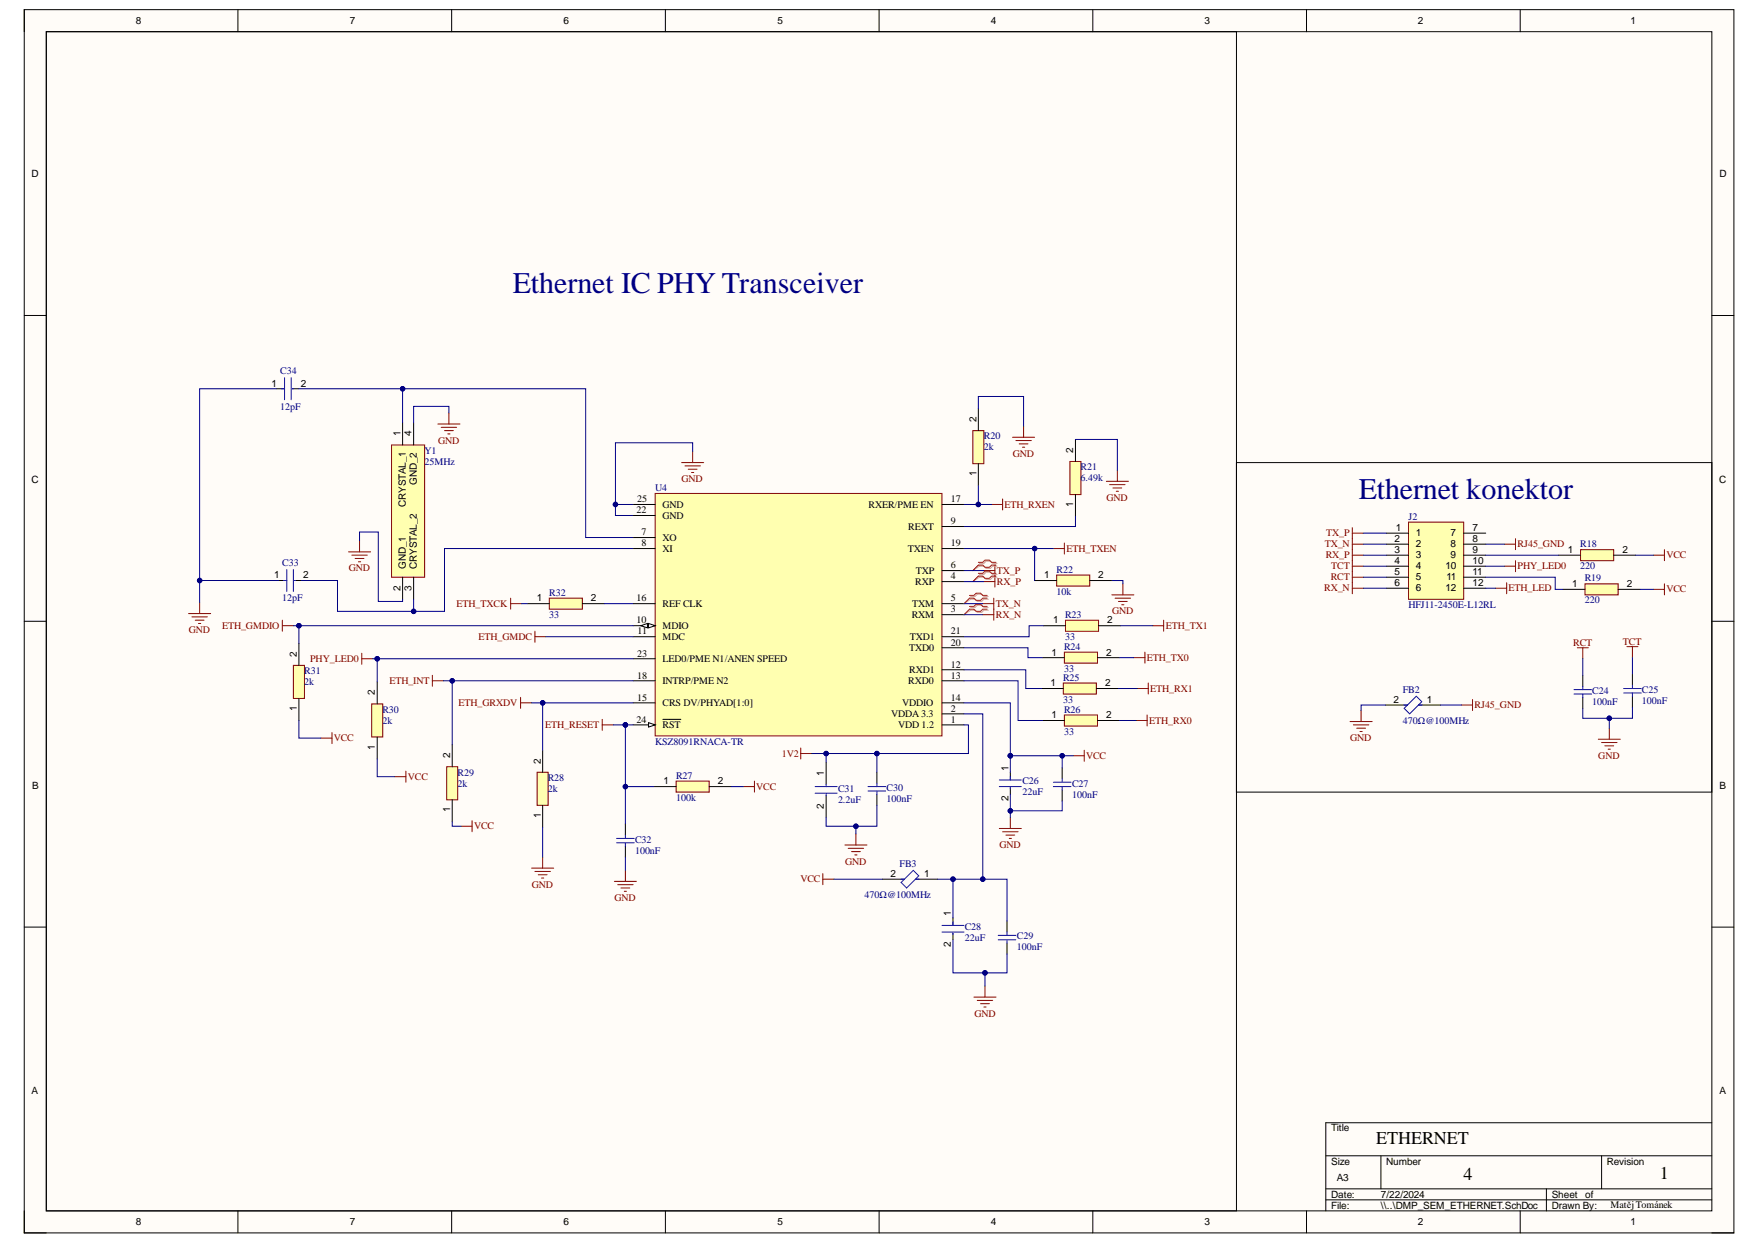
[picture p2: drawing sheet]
<svg xmlns="http://www.w3.org/2000/svg" width="297mm" height="210mm" viewBox="0 0 297 210" stroke-linecap="round" stroke-linejoin="round" font-family="sans-serif">
<path d="M4.1 1.6h288.5v206.4h-288.5z" fill-rule="evenodd" fill="#fffcf8"/>
<path d="M4.1 1.6h288.5v206.4h-288.5z" fill="none" stroke="#000" stroke-width=".17"/>
<path d="M7.8 5.3h281.1v199h-281.1z" fill-rule="evenodd" fill="#fffcf8"/>
<g fill="none" stroke="#000" stroke-width=".17">
<path d="M4.1 1.6v3.7M7.8 5.3h281.1v199h-281.1zM40.2 1.6v3.7M76.2 1.6v3.7M112.3 1.6v3.7M148.4 1.6v3.7M184.4 1.6v3.7M220.5 1.6v3.7M256.6 1.6v3.7M4.1 53.2h3.7M288.9 53.2h3.7M4.1 104.8h3.7"/>
<path d="M288.9 104.8h3.7M4.1 156.4h3.7M288.9 156.4h3.7M223.8 195h65.1M233.1 195v5.6M270.3 195v5.6M288.9 189.4h-65.1v14.9M4.1 204.3v3.7h3.7M40.2 204.3v3.7M76.2 204.3v3.7M112.3 204.3v3.7M148.4 204.3v3.7"/>
<path d="M184.4 204.3v3.7M220.5 204.3v3.7M223.8 200.6h65.1M223.8 202.5h65.1M256.6 204.3v3.7M261 200.6v3.7M288.9 208h3.7"/>
</g>
<path d="M237.7 88.1h9.3v13h-9.3z" fill-rule="evenodd" fill="#ffffb0"/>
<path d="M237.7 88.1h9.3v13h-9.3z" fill="none" stroke="#800000" stroke-width=".17"/>
<path d="M234 90h3.7M234 91.8h3.7M234 93.7h3.7M234 95.5h3.7M234 97.4h3.7M234 99.3h3.7M247 90h3.8M247 91.8h3.8M247 93.7h3.8M247 95.5h3.8M247 97.4h3.8M247 99.3h3.8" fill="none" stroke="#000" stroke-width=".17"/>
<path d="M110.6 83.3h48.4v40.9h-48.4z" fill-rule="evenodd" fill="#ffffb0"/>
<path d="M110.6 83.3h48.4v40.9h-48.4z" fill="none" stroke="#800000" stroke-width=".17"/>
<path d="M159 118.6h3.7M159 114.9h3.7M159 113h3.7M159 109.3h3.7M159 107.4h3.7M106.9 122.3h3.7M159 122.3h3.7M159 120.5h3.7" fill="none" stroke="#000" stroke-width=".17"/>
<path d="M109.5 121.9l1.1 .4-1.1 .4z" fill="#f8fcff"/>
<path d="M106.9 118.6h3.7M106.9 114.9h3.7M106.9 111.2h3.7M106.9 107.4h3.7M106.9 105.6h3.7M109.5 121.9l1.1 .4-1.1 .4zM111.9 121.4h3" fill="none" stroke="#000" stroke-width=".17"/>
<path d="M109.5 105.2l1.1 .4-1.1 .3z" fill="#f8fcff"/>
<path d="M109.5 105.2l1.1 .4-1.1 .3z" fill="none" stroke="#000" stroke-width=".17"/>
<path d="M108.2 105.6l1.1-.4v.7z" fill="#f8fcff"/>
<g fill="none" stroke="#000" stroke-width=".17">
<path d="M106.9 85.1h3.7M106.9 92.6h3.7M106.9 90.7h3.7M106.9 87h3.7M159 88.8h3.7M159 85.1h3.7M159 98.1h3.7M159 92.6h3.7M159 96.3h3.7M106.9 101.9h3.7M108.2 105.6l1.1-.4v.7zM159 101.9h3.7"/>
<path d="M159 103.7h3.7"/>
</g>
<path d="M228.2 89v11.2M228.2 90h1.9M228.2 91.8h1.9M228.2 93.7h1.9M228.2 95.5h1.9M228.2 97.4h1.9M228.2 99.3h1.9M253.9 91.8h1.9M253.9 95.5h1.9M255.8 90.9v1.8M255.8 94.6v1.9" fill="none" stroke="#800000" stroke-width=".17"/>
<path d="M266.8 92.7h5.5v1.9h-5.5z" fill-rule="evenodd" fill="#ffffb0"/>
<path d="M266.8 92.7h5.5v1.9h-5.5zM279 93.7h1.9M280.9 92.7v1.9" fill="none" stroke="#800000" stroke-width=".17"/>
<path d="M263 93.7h3.8M272.3 93.7h3.8" fill="none" stroke="#000" stroke-width=".17"/>
<path d="M267.5 98.5h5.6v1.9h-5.6z" fill-rule="evenodd" fill="#ffffb0"/>
<g fill="none" stroke="#800000" stroke-width=".17">
<path d="M166 96.3h1.9M166 98.1h1.9M167.4 85.1h1.8M167.9 95.3v3.8M169.2 84.2v1.9M252.4 99.3h1.9M254.3 98.3v1.9M267.5 98.5h5.6v1.9h-5.6zM279 99.4h1.9M280.9 98.5v1.9M165.9 101.9h1.8M165.9 103.7h1.8"/>
<path d="M167.7 100.9v3.7M266.2 109.3h1.9M267.1 109.3v1.9M274.6 109.1h1.8M275.5 109.1v1.9"/>
</g>
<path d="M263.8 99.4h3.7M273.1 99.4h3.7" fill="none" stroke="#000" stroke-width=".17"/>
<path d="M165.3 95.1h.7l.4-.4h.8l.3 .4h.8M165.3 96.9h.7l.4-.3h.8l.3 .3h.8M168.3 95.5h-.8l-.3 .4h-.8l-.4-.4h-.7l-1.1 .8M168.3 97.4h-.8l-.3 .4h-.8l-.4-.4h-.7l-1.1 .7M163.8 100.6h.8l.3-.3h.8l.3 .3h.8M163.8 102.5h.8l.3-.4h.8l.3 .4h.8M166.8 101.1h-.8l-.3 .4h-.8l-.3-.4h-.8l-1.1 .8M166.8 103h-.8l-.3 .3h-.8l-.3-.3h-.8l-1.1 .7" fill="none" stroke="#d0a19e" stroke-width=".17"/>
<path d="M165.1 94.9h.8l.3-.4h.8l.4 .4h.7M165.1 96.7h.8l.3-.3h.8l.4 .3h.7M168.1 95.3h-.7l-.4 .4h-.8l-.3-.4h-.8l-.9 1M168.1 97.2h-.7l-.4 .4h-.8l-.3-.4h-.8l-.9 .9M163.6 100.5h.8l.3-.4h.8l.4 .4h.7M163.6 102.3h.8l.3-.4h.8l.4 .4h.7M166.6 100.9h-.7l-.4 .4h-.8l-.3-.4h-.8l-.9 1M166.6 102.8h-.7l-.4 .4h-.8l-.3-.4h-.8l-.9 .9" fill="none" stroke="#f00" stroke-width=".17"/>
<path d="M164.2 72.7h1.8v5.5h-1.8z" fill-rule="evenodd" fill="#ffffb0"/>
<path d="M164.2 72.7h1.8v5.5h-1.8zM170.9 73.8h3.7M171.5 74.3h2.6M172 74.9h1.5M172.6 75.5h.3M172.8 71.9v1.9" fill="none" stroke="#800000" stroke-width=".17"/>
<path d="M165.1 68.9v3.8M165.1 78.2v3.8" fill="none" stroke="#000" stroke-width=".17"/>
<path d="M180.6 77.9h1.8v5.6h-1.8z" fill-rule="evenodd" fill="#ffffb0"/>
<path d="M180.6 77.9h1.8v5.6h-1.8zM188.6 79.4v1.8M177.8 92.6h1.8M179.6 91.6v1.9M186.7 81.2h3.7M187.3 81.8h2.6M187.8 82.3h1.5M188.4 82.9h.4" fill="none" stroke="#800000" stroke-width=".17"/>
<path d="M181.5 74.1v3.8M181.5 83.5v3.7" fill="none" stroke="#000" stroke-width=".17"/>
<path d="M178.3 97h5.6v1.9h-5.6z" fill-rule="evenodd" fill="#ffffb0"/>
<path d="M178.3 97h5.6v1.9h-5.6zM189.5 98.5v1.9M187.6 100.4h3.8M188.2 100.9h2.6M188.8 101.5h1.5M189.3 102h.4" fill="none" stroke="#800000" stroke-width=".17"/>
<path d="M174.6 98h3.7M183.9 98h3.7" fill="none" stroke="#000" stroke-width=".17"/>
<path d="M179.8 104.7h5.6v1.8h-5.6z" fill-rule="evenodd" fill="#ffffb0"/>
<path d="M179.8 104.7h5.6v1.8h-5.6z" fill="none" stroke="#800000" stroke-width=".17"/>
<path d="M176.1 105.6h3.7M185.4 105.6h3.7" fill="none" stroke="#000" stroke-width=".17"/>
<path d="M179.6 110h5.6v1.9h-5.6z" fill-rule="evenodd" fill="#ffffb0"/>
<path d="M179.6 110h5.6v1.9h-5.6z" fill="none" stroke="#800000" stroke-width=".17"/>
<path d="M175.9 111h3.7M185.2 111h3.8" fill="none" stroke="#000" stroke-width=".17"/>
<path d="M179.5 115.2h5.5v1.9h-5.5z" fill-rule="evenodd" fill="#ffffb0"/>
<path d="M179.5 115.2h5.5v1.9h-5.5z" fill="none" stroke="#800000" stroke-width=".17"/>
<path d="M175.7 116.2h3.8M185 116.2h3.8" fill="none" stroke="#000" stroke-width=".17"/>
<path d="M179.6 120.6h5.6v1.9h-5.6z" fill-rule="evenodd" fill="#ffffb0"/>
<g fill="none" stroke="#800000" stroke-width=".17">
<path d="M191.4 111h1.8M191.9 116.2h1.9M193.2 110v1.9M193.8 115.2v1.9M194.5 105.6h1.9M196.4 104.7v1.8M229.7 119.9v1.9M246.7 119h1.8M248.5 118v1.9M135.1 126.2v1.9M135.1 127.1h1.9M168.7 139.8h3.7"/>
<path d="M170.5 137.9v1.9M179.6 120.6h5.6v1.9h-5.6zM181.1 127.5h1.9M183 126.6v1.8M191.7 121.6h1.9M193.6 120.6v1.9M227.9 121.8h3.7M228.4 122.3h2.6M229 122.9h1.5M229.5 123.4h.4M269.7 124.7h3.8M270.3 125.3h2.6"/>
<path d="M270.9 125.8h1.4M271.4 126.4h.4M271.6 122.9v1.8M138.9 147.4v1.9M138.9 148.3h1.8M142.6 142.6h3.7M143.2 143.1h2.6M143.7 143.7h1.5M144.3 144.3h.3M144.5 140.7v1.9M169.2 140.3h2.6M169.8 140.9h1.5"/>
<path d="M170.3 141.5h.4M164.4 168.2h3.7M164.9 168.8h2.6M165.5 169.4h1.5M166 169.9h.4M166.2 166.4v1.8"/>
</g>
<g fill="none" stroke="#000" stroke-width=".17">
<path d="M233.8 119h3.7M239.4 119h3.7M267.1 113.9v1.9M267.1 117.7v1.8M275.5 113.8v1.8M275.5 117.5v1.8M139.4 128.6v3.8M139.4 134.2v3.7M148 130.3v1.9M148 134v1.9M175.9 121.6h3.7M179.3 129.6v1.8"/>
<path d="M179.3 133.3v1.8M185.2 121.6h3.8M148.9 148.3h3.7M154.5 148.3h3.7M170 155.4v1.9M170 159.1v1.9"/>
</g>
<g fill="none" stroke="#00f" stroke-width=".17">
<path d="M237 119.5l2-2 1 .9-2.1 2.1zM237 119h.5M239.4 119h.6M265.6 117.1h3M265.6 116.4h3M267.1 115.8v.6M267.1 117.1v.6M274 116.9h3M274 116.2h3M275.5 115.6v.6M275.5 116.9v.6M137.6 132.7h3.7"/>
<path d="M137.6 133.8h3.7M139.4 132.4v.3M139.4 133.8v.4M146.5 132.7h3M146.5 133.5h3M148 132.2v.5M148 133.5v.5M177.8 132h3M177.8 132.7h3M179.3 131.4v.6M179.3 132.7v.6M152.1 148.9l2-2 1 .9-2.1 2z"/>
<path d="M152.1 148.3h.5M154.5 148.3h.6M168.5 157.8h2.9M168.5 158.6h2.9M170 157.3v.5M170 158.6v.5"/>
</g>
<path d="M114.1 131.8h5.6v1.9h-5.6z" fill-rule="evenodd" fill="#ffffb0"/>
<path d="M101.6 121.4v1.8M101.6 122.3h1.9M114.1 131.8h5.6v1.9h-5.6zM125.5 132.7h1.8M127.3 131.8v1.9M103.7 148.7h3.7M104.2 149.3h2.7M104.8 149.8h1.5M105.4 150.4h.3M105.5 146.9v1.8" fill="none" stroke="#800000" stroke-width=".17"/>
<path d="M105.5 139v1.9M110.4 132.7h3.7M119.7 132.7h3.7M105.5 142.8v1.8" fill="none" stroke="#000" stroke-width=".17"/>
<path d="M104.1 142.2h2.9M104.1 141.5h2.9M105.5 140.9v.6M105.5 142.2v.6" fill="none" stroke="#00f" stroke-width=".17"/>
<path d="M90.7 130.3h1.8v5.6h-1.8z" fill-rule="evenodd" fill="#ffffb0"/>
<path d="M87.9 117.7v1.8M87.9 118.6h1.8M90.7 130.3h1.8v5.6h-1.8zM89.7 146.5h3.7M90.3 147h2.6M90.8 147.6h1.5M91.4 148.2h.4M91.6 144.6v1.9" fill="none" stroke="#800000" stroke-width=".17"/>
<path d="M91.6 126.6v3.7M91.6 135.9v3.7" fill="none" stroke="#000" stroke-width=".17"/>
<path d="M75.4 129.4h1.9v5.6h-1.9z" fill-rule="evenodd" fill="#ffffb0"/>
<path d="M73 113.9v1.9M73 114.9h1.8M75.4 129.4h1.9v5.6h-1.9zM77.8 139.4h1.9M79.7 138.5v1.8" fill="none" stroke="#800000" stroke-width=".17"/>
<path d="M76.3 125.7v3.7M76.3 135v3.7" fill="none" stroke="#000" stroke-width=".17"/>
<path d="M62.7 118.8h1.9v5.6h-1.9z" fill-rule="evenodd" fill="#ffffb0"/>
<path d="M47.6 104.6v1.9M47.6 105.6h1.9M61.1 110.2v1.9M61.1 111.2h1.8M62.7 118.8h1.9v5.6h-1.9zM90.3 106.5v1.9M90.3 107.4h1.8M66.6 131.1h1.9M68.5 130.1v1.9" fill="none" stroke="#800000" stroke-width=".17"/>
<path d="M63.7 115.1v3.7M63.7 124.4v3.7" fill="none" stroke="#000" stroke-width=".17"/>
<path d="M49.5 112.3h1.9v5.5h-1.9z" fill-rule="evenodd" fill="#ffffb0"/>
<path d="M49.5 112.3h1.9v5.5h-1.9zM54.2 124.5h1.8M56 123.6v1.9" fill="none" stroke="#800000" stroke-width=".17"/>
<path d="M50.4 108.5v3.8M50.4 117.8v3.8" fill="none" stroke="#000" stroke-width=".17"/>
<path d="M92.7 100.9h5.6v1.9h-5.6z" fill-rule="evenodd" fill="#ffffb0"/>
<path d="M86.2 100.9v1.9M86.2 101.9h1.8M92.7 100.9h5.6v1.9h-5.6z" fill="none" stroke="#800000" stroke-width=".17"/>
<path d="M89 101.9h3.7M98.3 101.9h3.7" fill="none" stroke="#000" stroke-width=".17"/>
<path d="M66.1 75.1h5.6v22.3h-5.6z" fill-rule="evenodd" fill="#ffffb0"/>
<g fill="none" stroke="#800000" stroke-width=".17">
<path d="M66.1 75.1h5.6v22.3h-5.6zM73.9 71.5h3.7M74.5 72.1h2.6M75 72.7h1.5M75.6 73.2h.4M75.8 69.7v1.8M115 78.1h3.8M115.6 78.6h2.6M116.2 79.2h1.4M116.7 79.7h.4M116.9 76.2v1.9M58.8 93.1h3.7"/>
<path d="M59.4 93.7h2.6M59.9 94.2h1.5M60.5 94.8h.4M60.7 91.3v1.8M31.8 103.5h3.8M32.4 104.1h2.6M32.9 104.6h1.5M33.5 105.2h.4M33.7 101.7v1.8"/>
</g>
<path d="M46.7 65.6h1.3M49.3 65.6h1.1M67.9 71.4v3.7M69.8 71.4v3.7M47.1 97.9h1.3M49.7 97.9h1.1M67.9 97.4v3.7M69.8 97.4v3.7M170.5 130.3v1.3M170.5 132.9v1.1M160.8 154.9v1.3M160.8 157.5v1.1" fill="none" stroke="#000" stroke-width=".17"/>
<g fill="none" stroke="#00f" stroke-width=".17">
<path d="M47.5 65.6h.5M48 63.7v3.8M49.1 63.7v3.8M49.3 65.6h.2M47.8 97.9h.6M48.4 96.1v3.7M49.5 96.1v3.7M49.7 97.9h.2M168.7 131.6h3.7M168.7 132.7h3.7M170.5 131.1v.5M170.5 132.9v.2"/>
<path d="M159 156.2h3.7M159 157.3h3.7M160.8 155.6v.6M160.8 157.5v.1"/>
</g>
<g fill="none" stroke="#000080" stroke-width=".17">
<path d="M162.7 96.3h3.3M162.7 98.1h3.3M162.7 85.1h2.4M230.1 93.7h3.9M230.1 99.3h3.9M230.1 95.5h3.9M230.1 91.8h3.9M230.1 97.4h3.9M230.1 90h3.9M250.8 97.4h11.7v2h1.3M250.8 93.7h12.2M250.8 99.3h1.6"/>
<path d="M250.8 95.5h3.1M250.8 91.8h3.1M276.1 93.7h2.9M276.8 99.4h2.2M162.7 101.9h3.2M162.7 103.7h3.2"/>
</g>
<circle cx="165.1" cy="85.1" r=".37" fill="#000080"/>
<g fill="none" stroke="#000080" stroke-width=".17">
<path d="M165.1 82v3.1h2.3"/>
<circle cx="165.1" cy="85.1" r=".37"/>
</g>
<circle cx="165.1" cy="85.1" r=".37" fill="#000080"/>
<g fill="none" stroke="#000080" stroke-width=".17">
<path d="M165.1 68.9v-2h7.7v5M181.5 74.1h7.1v5.3M174.6 92.6v5.4M181.5 87.2v1.6h-18.8M187.6 98h1.9v.5"/>
<circle cx="165.1" cy="85.1" r=".37"/>
</g>
<circle cx="174.6" cy="92.6" r=".37" fill="#000080"/>
<g fill="none" stroke="#000080" stroke-width=".17">
<path d="M162.7 113h10.4v3.2h2.6M162.7 114.9h9.1v6.7h4.1M176.1 105.6h-2.4v1.8h-11M188.8 116.2h3.1M189 111h2.4M189.1 105.6h5.4M233.8 119h-4.1v.9M243.1 119h3.6M267.1 111.2v2.7M275.5 119.3v1.9h-3.9v1.7M275.5 111v2.8M189 121.6h2.7"/>
<circle cx="174.6" cy="92.6" r=".37"/>
</g>
<circle cx="271.6" cy="121.2" r=".37" fill="#000080"/>
<g fill="none" stroke="#000080" stroke-width=".17">
<path d="M267.1 119.5v1.7h4.5"/>
<circle cx="271.6" cy="121.2" r=".37"/>
</g>
<circle cx="271.6" cy="121.2" r=".37" fill="#000080"/>
<g fill="none" stroke="#000080" stroke-width=".17">
<path d="M162.7 109.3h10.8v1.7h2.4M148 127.1h-8.6v1.5"/>
<circle cx="271.6" cy="121.2" r=".37"/>
</g>
<circle cx="139.4" cy="127.1" r=".37" fill="#000080"/>
<circle cx="139.4" cy="127.1" r=".37" fill="none" stroke="#000080" stroke-width=".17"/>
<circle cx="148" cy="127.1" r=".37" fill="#000080"/>
<g fill="none" stroke="#000080" stroke-width=".17">
<path d="M137 127.1h2.4"/>
<circle cx="148" cy="127.1" r=".37"/>
</g>
<circle cx="139.4" cy="127.1" r=".37" fill="#000080"/>
<g fill="none" stroke="#000080" stroke-width=".17">
<path d="M162.7 122.3h.7v4.8h-15.4v3.2"/>
<circle cx="139.4" cy="127.1" r=".37"/>
</g>
<circle cx="148" cy="127.1" r=".37" fill="#000080"/>
<g fill="none" stroke="#000080" stroke-width=".17">
<path d="M139.4 137.9v1.5h5.1v1.3"/>
<circle cx="148" cy="127.1" r=".37"/>
</g>
<circle cx="144.5" cy="139.4" r=".37" fill="#000080"/>
<g fill="none" stroke="#000080" stroke-width=".17">
<path d="M148 135.9v3.5h-3.5"/>
<circle cx="144.5" cy="139.4" r=".37"/>
</g>
<circle cx="144.5" cy="139.4" r=".37" fill="#000080"/>
<g fill="none" stroke="#000080" stroke-width=".17">
<path d="M162.7 120.5h3.2v27.8h-5.1M140.7 148.3h8.2"/>
<circle cx="144.5" cy="139.4" r=".37"/>
</g>
<circle cx="165.9" cy="148.3" r=".37" fill="#000080"/>
<circle cx="165.9" cy="148.3" r=".37" fill="none" stroke="#000080" stroke-width=".17"/>
<circle cx="160.8" cy="148.3" r=".37" fill="#000080"/>
<g fill="none" stroke="#000080" stroke-width=".17">
<path d="M165.9 148.3h4.1v7.1"/>
<circle cx="160.8" cy="148.3" r=".37"/>
</g>
<circle cx="165.9" cy="148.3" r=".37" fill="#000080"/>
<g fill="none" stroke="#000080" stroke-width=".17">
<path d="M170 161v3.2h-3.8v2.2"/>
<circle cx="165.9" cy="148.3" r=".37"/>
</g>
<circle cx="166.2" cy="164.1" r=".37" fill="#000080"/>
<g fill="none" stroke="#000080" stroke-width=".17">
<path d="M103.5 122.3h2M105.5 144.6v2.3"/>
<circle cx="166.2" cy="164.1" r=".37"/>
</g>
<circle cx="105.5" cy="122.3" r=".37" fill="#000080"/>
<g fill="none" stroke="#000080" stroke-width=".17">
<path d="M105.5 122.3h1.4"/>
<circle cx="105.5" cy="122.3" r=".37"/>
</g>
<circle cx="105.5" cy="122.3" r=".37" fill="#000080"/>
<g fill="none" stroke="#000080" stroke-width=".17">
<path d="M91.6 139.6v5M105.5 122.3v10.4M123.4 132.7h2.1"/>
<circle cx="105.5" cy="122.3" r=".37"/>
</g>
<circle cx="105.5" cy="132.7" r=".37" fill="#000080"/>
<circle cx="105.5" cy="132.7" r=".37" fill="none" stroke="#000080" stroke-width=".17"/>
<circle cx="105.5" cy="122.3" r=".37" fill="#000080"/>
<g fill="none" stroke="#000080" stroke-width=".17">
<path d="M110.4 132.7h-4.9v6.3"/>
<circle cx="105.5" cy="122.3" r=".37"/>
</g>
<circle cx="105.5" cy="132.7" r=".37" fill="#000080"/>
<g fill="none" stroke="#000080" stroke-width=".17">
<path d="M91.6 118.6v8"/>
<circle cx="105.5" cy="132.7" r=".37"/>
</g>
<circle cx="91.6" cy="118.6" r=".37" fill="#000080"/>
<g fill="none" stroke="#000080" stroke-width=".17">
<path d="M74.8 114.9h1.5M76.3 138.7v.7h1.5"/>
<circle cx="91.6" cy="118.6" r=".37"/>
</g>
<circle cx="76.3" cy="114.9" r=".37" fill="#000080"/>
<g fill="none" stroke="#000080" stroke-width=".17">
<path d="M63.7 111.2h43.2"/>
<circle cx="76.3" cy="114.9" r=".37"/>
</g>
<circle cx="63.7" cy="111.2" r=".37" fill="#000080"/>
<g fill="none" stroke="#000080" stroke-width=".17">
<path d="M62.9 111.2h.8v3.9M63.7 128.1v3h2.9"/>
<circle cx="63.7" cy="111.2" r=".37"/>
</g>
<circle cx="63.7" cy="111.2" r=".37" fill="#000080"/>
<g fill="none" stroke="#000080" stroke-width=".17">
<path d="M49.5 105.6h.9"/>
<circle cx="63.7" cy="111.2" r=".37"/>
</g>
<circle cx="50.4" cy="105.6" r=".37" fill="#000080"/>
<g fill="none" stroke="#000080" stroke-width=".17">
<path d="M102 101.9h4.9M106.9 105.6h-56.5v2.9M50.4 121.6v2.9h3.8"/>
<circle cx="50.4" cy="105.6" r=".37"/>
</g>
<circle cx="50.4" cy="105.6" r=".37" fill="#000080"/>
<g fill="none" stroke="#000080" stroke-width=".17">
<path d="M75.8 69.7v-1.1h-6v2.8M60.7 91.3v-1.5h3.1v11.7h4.1v-.4M106.9 114.9h-30.6v10.8"/>
<circle cx="50.4" cy="105.6" r=".37"/>
</g>
<circle cx="76.3" cy="114.9" r=".37" fill="#000080"/>
<g fill="none" stroke="#000080" stroke-width=".17">
<path d="M67.9 65.6h30.9v25.1h8.1"/>
<circle cx="76.3" cy="114.9" r=".37"/>
</g>
<circle cx="67.9" cy="65.6" r=".37" fill="#000080"/>
<g fill="none" stroke="#000080" stroke-width=".17">
<path d="M106.9 92.6h-31.9v10.6h-5.2v-2.1"/>
<circle cx="67.9" cy="65.6" r=".37"/>
</g>
<circle cx="69.8" cy="103.2" r=".37" fill="#000080"/>
<g fill="none" stroke="#000080" stroke-width=".17">
<path d="M50.4 65.6h17.5v5.8M92.1 107.4h14.8"/>
<circle cx="69.8" cy="103.2" r=".37"/>
</g>
<circle cx="67.9" cy="65.6" r=".37" fill="#000080"/>
<g fill="none" stroke="#000080" stroke-width=".17">
<path d="M46.7 65.6h-13v32.3"/>
<circle cx="67.9" cy="65.6" r=".37"/>
</g>
<circle cx="33.7" cy="98" r=".37" fill="#000080"/>
<g fill="none" stroke="#000080" stroke-width=".17">
<path d="M50.8 97.9h6.2v5.3h12.8"/>
<circle cx="33.7" cy="98" r=".37"/>
</g>
<circle cx="69.8" cy="103.2" r=".37" fill="#000080"/>
<g fill="none" stroke="#000080" stroke-width=".17">
<path d="M47.1 97.9h-13.4v3.8"/>
<circle cx="69.8" cy="103.2" r=".37"/>
</g>
<circle cx="33.7" cy="98" r=".37" fill="#000080"/>
<g fill="none" stroke="#000080" stroke-width=".17">
<path d="M88 101.9h1M158.2 148.3h2.6v6.6"/>
<circle cx="33.7" cy="98" r=".37"/>
</g>
<circle cx="160.8" cy="148.3" r=".37" fill="#000080"/>
<g fill="none" stroke="#000080" stroke-width=".17">
<path d="M160.8 158.6v5.6h5.4"/>
<circle cx="160.8" cy="148.3" r=".37"/>
</g>
<circle cx="166.2" cy="164.1" r=".37" fill="#000080"/>
<g fill="none" stroke="#000080" stroke-width=".17">
<path d="M179.3 135.1v1.7h-8.8"/>
<circle cx="166.2" cy="164.1" r=".37"/>
</g>
<circle cx="170.5" cy="136.8" r=".37" fill="#000080"/>
<g fill="none" stroke="#000080" stroke-width=".17">
<path d="M162.7 118.6h7.8v8.9"/>
<circle cx="170.5" cy="136.8" r=".37"/>
</g>
<circle cx="170.5" cy="127.5" r=".37" fill="#000080"/>
<g fill="none" stroke="#000080" stroke-width=".17">
<path d="M170.5 127.5v2.8"/>
<circle cx="170.5" cy="127.5" r=".37"/>
</g>
<circle cx="170.5" cy="127.5" r=".37" fill="#000080"/>
<g fill="none" stroke="#000080" stroke-width=".17">
<path d="M179.3 127.5v2.1"/>
<circle cx="170.5" cy="127.5" r=".37"/>
</g>
<circle cx="179.3" cy="127.5" r=".37" fill="#000080"/>
<g fill="none" stroke="#000080" stroke-width=".17">
<path d="M89.7 118.6h17.2"/>
<circle cx="179.3" cy="127.5" r=".37"/>
</g>
<circle cx="91.6" cy="118.6" r=".37" fill="#000080"/>
<g fill="none" stroke="#000080" stroke-width=".17">
<path d="M162.7 92.6h15.1"/>
<circle cx="91.6" cy="118.6" r=".37"/>
</g>
<circle cx="174.6" cy="92.6" r=".37" fill="#000080"/>
<g fill="none" stroke="#000080" stroke-width=".17">
<path d="M170.5 127.5h10.6"/>
<circle cx="174.6" cy="92.6" r=".37"/>
</g>
<circle cx="170.5" cy="127.5" r=".37" fill="#000080"/>
<circle cx="170.5" cy="127.5" r=".37" fill="none" stroke="#000080" stroke-width=".17"/>
<circle cx="179.3" cy="127.5" r=".37" fill="#000080"/>
<g fill="none" stroke="#000080" stroke-width=".17">
<path d="M170.5 134v3.9"/>
<circle cx="179.3" cy="127.5" r=".37"/>
</g>
<circle cx="170.5" cy="136.8" r=".37" fill="#000080"/>
<g fill="none" stroke="#000080" stroke-width=".17">
<path d="M106.9 85.1h-3v1.9h3"/>
<circle cx="170.5" cy="136.8" r=".37"/>
</g>
<circle cx="103.9" cy="85.1" r=".37" fill="#000080"/>
<g fill="none" stroke="#000080" stroke-width=".17">
<path d="M116.9 76.2v-1.5h-13v10.4"/>
<circle cx="103.9" cy="85.1" r=".37"/>
</g>
<circle cx="103.9" cy="85.1" r=".37" fill="#000080"/>
<circle cx="103.9" cy="85.1" r=".37" fill="none" stroke="#000080" stroke-width=".17"/>
<path d="M7.8 5.3h200.9v199h-200.9zM208.7 78.1h80.2v55.6h-80.2z" fill="none" stroke="#000" stroke-width=".17"/>
<g font-size="5.1" fill="#000080">
<text x="86.5" y="49.4">Ethernet IC PHY Transceiver</text>
<text x="229.3" y="84.2">Ethernet konektor</text>
</g>
<g font-size="3">
<text x="232.3" y="193.1">ETHERNET</text>
<text x="247" y="199.2">4</text>
<text x="280.2" y="199">1</text>
</g>
<g font-size="1.7">
<text x="22.9" y="4.1">8</text>
<text x="59" y="4.1">7</text>
<text x="95.1" y="4.1">6</text>
<text x="131.2" y="4.1">5</text>
<text x="167.2" y="4.1">4</text>
<text x="203.3" y="4.1">3</text>
<text x="239.3" y="4.1">2</text>
<text x="275.2" y="4.1">1</text>
<text x="5.3" y="29.8">D</text>
<text x="290.2" y="29.8">D</text>
<text x="45.8" y="65.2">1</text>
<text x="50.8" y="65.2">2</text>
<text x="164.8" y="71.1" transform="rotate(-90 164.8 71.1)">2</text>
<text x="67.6" y="73.6" transform="rotate(-90 67.6 73.6)">1</text>
<text x="69.4" y="73.6" transform="rotate(-90 69.4 73.6)">4</text>
<text x="181.1" y="76.4" transform="rotate(-90 181.1 76.4)">2</text>
<text x="5.3" y="81.5">C</text>
<text x="70.4" y="81.9" transform="rotate(-90 70.4 81.9)">GND_2</text>
<text x="164.8" y="80.4" transform="rotate(-90 164.8 80.4)">1</text>
<text x="290.1" y="81.5">C</text>
<text x="68.5" y="85.6" transform="rotate(-90 68.5 85.6)">CRYSTAL_1</text>
<text x="107.4" y="86.6">22</text>
<text x="107.5" y="84.8">25</text>
<text x="111.8" y="87.5">GND</text>
<text x="111.8" y="85.7">GND</text>
<text x="146.6" y="85.7">RXER/PME EN</text>
<text x="153.3" y="89.4">REXT</text>
<text x="160.5" y="88.5">9</text>
<text x="160.5" y="84.8">17</text>
<text x="181.1" y="85.5" transform="rotate(-90 181.1 85.5)">1</text>
<text x="235.6" y="89.6">1</text>
<text x="248.5" y="89.6">7</text>
<text x="108.3" y="92.2">8</text>
<text x="108.3" y="90.3">7</text>
<text x="111.8" y="93.1">XI</text>
<text x="111.8" y="91.3">XO</text>
<text x="153.2" y="93.1">TXEN</text>
<text x="160.5" y="92.2">19</text>
<text x="160.5" y="95.9">6</text>
<text x="235.3" y="91.4">2</text>
<text x="235.3" y="93.3">3</text>
<text x="235.3" y="95.1">4</text>
<text x="239" y="90.5">1</text>
<text x="239" y="92.4">2</text>
<text x="239" y="94.2">3</text>
<text x="244.8" y="90.5">7</text>
<text x="244.8" y="92.4">8</text>
<text x="244.8" y="94.2">9</text>
<text x="248.5" y="91.4">8</text>
<text x="248.5" y="93.3">9</text>
<text x="248.5" y="95.1">10</text>
<text x="264.6" y="93.3">1</text>
<text x="273.8" y="93.3">2</text>
<text x="46.3" y="97.6">1</text>
<text x="51.2" y="97.6">2</text>
<text x="67.6" y="99.7" transform="rotate(-90 67.6 99.7)">2</text>
<text x="68.5" y="96.1" transform="rotate(-90 68.5 96.1)">GND_1</text>
<text x="69.4" y="99.7" transform="rotate(-90 69.4 99.7)">3</text>
<text x="70.4" y="96.1" transform="rotate(-90 70.4 96.1)">CRYSTAL_2</text>
<text x="90.6" y="101.5">1</text>
<text x="99.7" y="101.5">2</text>
<text x="107.4" y="101.5">16</text>
<text x="154.5" y="98.7">RXP</text>
<text x="154.5" y="96.8">TXP</text>
<text x="160.5" y="97.8">4</text>
<text x="160.5" y="101.5">5</text>
<text x="176.2" y="97.6">1</text>
<text x="185.3" y="97.6">2</text>
<text x="235.3" y="97">5</text>
<text x="235.3" y="98.9">6</text>
<text x="239" y="96.1">4</text>
<text x="239" y="97.9">5</text>
<text x="239" y="99.8">6</text>
<text x="244" y="96.1">10</text>
<text x="244" y="99.8">12</text>
<text x="244.1" y="97.9">11</text>
<text x="248.5" y="97">11</text>
<text x="248.5" y="98.9">12</text>
<text x="265.4" y="99">1</text>
<text x="274.6" y="99">2</text>
<text x="107.4" y="105.2">10</text>
<text x="107.6" y="107.1">11</text>
<text x="111.8" y="108">MDC</text>
<text x="111.8" y="106.1">MDIO</text>
<text x="111.8" y="102.4">REF CLK</text>
<text x="153.5" y="108">TXD1</text>
<text x="153.9" y="104.3">RXM</text>
<text x="154" y="102.4">TXM</text>
<text x="160.5" y="107.1">21</text>
<text x="160.5" y="103.3">3</text>
<text x="177.7" y="105.2">1</text>
<text x="186.9" y="105.2">2</text>
<text x="50.1" y="110.8" transform="rotate(-90 50.1 110.8)">2</text>
<text x="107.5" y="110.8">23</text>
<text x="111.8" y="111.7">LED0/PME N1/ANEN SPEED</text>
<text x="153.4" y="113.6">RXD1</text>
<text x="153.4" y="109.8">TXD0</text>
<text x="160.5" y="112.6">12</text>
<text x="160.5" y="108.9">20</text>
<text x="177.5" y="110.6">1</text>
<text x="186.7" y="110.6">2</text>
<text x="50.1" y="120" transform="rotate(-90 50.1 120)">1</text>
<text x="63.3" y="117.3" transform="rotate(-90 63.3 117.3)">2</text>
<text x="107.5" y="118.2">15</text>
<text x="107.5" y="114.5">18</text>
<text x="111.8" y="119.1">CRS DV/PHYAD[1:0]</text>
<text x="111.8" y="115.4">INTRP/PME N2</text>
<text x="152.3" y="119.1">VDDIO</text>
<text x="153.3" y="115.4">RXD0</text>
<text x="160.5" y="118.2">14</text>
<text x="160.5" y="114.5">13</text>
<text x="177.3" y="115.8">1</text>
<text x="186.5" y="115.8">2</text>
<text x="235.2" y="118.6">2</text>
<text x="240.8" y="118.6">1</text>
<text x="107.4" y="121.9">24</text>
<text x="111.8" y="122.9">RST</text>
<text x="150.4" y="121">VDDA 3.3</text>
<text x="151.6" y="122.9">VDD 1.2</text>
<text x="160.5" y="121.9">1</text>
<text x="160.5" y="120.1">2</text>
<text x="177.5" y="121.2">1</text>
<text x="186.7" y="121.2">2</text>
<text x="63.3" y="126.5" transform="rotate(-90 63.3 126.5)">1</text>
<text x="76" y="127.9" transform="rotate(-90 76 127.9)">2</text>
<text x="91.3" y="128.9" transform="rotate(-90 91.3 128.9)">2</text>
<text x="139.1" y="130.9" transform="rotate(-90 139.1 130.9)">1</text>
<text x="170.2" y="130.1" transform="rotate(-90 170.2 130.1)">1</text>
<text x="5.4" y="133.1">B</text>
<text x="76" y="137.1" transform="rotate(-90 76 137.1)">1</text>
<text x="91.3" y="138" transform="rotate(-90 91.3 138)">1</text>
<text x="112" y="132.3">1</text>
<text x="121.1" y="132.3">2</text>
<text x="139.1" y="136.5" transform="rotate(-90 139.1 136.5)">2</text>
<text x="170.2" y="135.2" transform="rotate(-90 170.2 135.2)">2</text>
<text x="290.2" y="133.1">B</text>
<text x="150.3" y="148">2</text>
<text x="156" y="148">1</text>
<text x="160.5" y="154.6" transform="rotate(-90 160.5 154.6)">1</text>
<text x="160.5" y="159.8" transform="rotate(-90 160.5 159.8)">2</text>
<text x="5.3" y="184.6">A</text>
<text x="290.2" y="184.6">A</text>
<text x="224.7" y="190.9">Title</text>
<text x="224.7" y="196.5">Size</text>
<text x="234" y="196.5">Number</text>
<text x="271.2" y="196.5">Revision</text>
<text x="224.7" y="202.1">Date:</text>
<text x="224.7" y="204">File:</text>
<text x="225.6" y="199.3">A3</text>
<text x="233" y="202.1">7/22/2024</text>
<text x="233" y="204">\\..\DMP_SEM_ETHERNET.SchDoc</text>
<text x="261.9" y="202.1">Sheet</text>
<text x="261.9" y="204">Drawn By:</text>
<text x="267.5" y="202.1">of</text>
<text x="271.8" y="203.9">MatějTománek</text>
<text x="22.9" y="206.8">8</text>
<text x="59" y="206.8">7</text>
<text x="95.1" y="206.8">6</text>
<text x="131.2" y="206.8">5</text>
<text x="167.2" y="206.8">4</text>
<text x="203.3" y="206.8">3</text>
<text x="239.3" y="206.8">2</text>
<text x="275.2" y="206.8">1</text>
</g>
<g font-size="1.7" fill="#000080">
<text x="47.3" y="63.1">C34</text>
<text x="47.3" y="69.1">12pF</text>
<text x="71.6" y="76.6">Y1</text>
<text x="166" y="74.1">R20</text>
<text x="166" y="76">2k</text>
<text x="71.6" y="78.4">25MHz</text>
<text x="110.6" y="82.9">U4</text>
<text x="182.4" y="79.3">R21</text>
<text x="182.4" y="81.2">6.49k</text>
<text x="237.7" y="87.7">J2</text>
<text x="47.6" y="95.5">C33</text>
<text x="266.7" y="92.4">R18</text>
<text x="47.6" y="101.5">12pF</text>
<text x="92.7" y="100.6">R32</text>
<text x="178.3" y="96.7">R22</text>
<text x="178.3" y="100.4">10k</text>
<text x="266.7" y="96.1">220</text>
<text x="267.5" y="98.1">R19</text>
<text x="267.5" y="101.8">220</text>
<text x="92.7" y="104.3">33</text>
<text x="179.8" y="104.3">R23</text>
<text x="179.8" y="108">33</text>
<text x="237.7" y="102.6">HFJ11-2450E-L12RL</text>
<text x="51.3" y="113.7">R31</text>
<text x="179.6" y="109.7">R24</text>
<text x="179.6" y="113.4">33</text>
<text x="51.3" y="115.6">2k</text>
<text x="179.4" y="114.8">R25</text>
<text x="179.4" y="118.6">33</text>
<text x="236.8" y="116.9">FB2</text>
<text x="268.7" y="117.1">C24</text>
<text x="268.7" y="119">100nF</text>
<text x="277.1" y="116.9">C25</text>
<text x="277.1" y="118.7">100nF</text>
<text x="64.5" y="120.2">R30</text>
<text x="64.5" y="122.1">2k</text>
<text x="110.6" y="125.6">KSZ8091RNACA-TR</text>
<text x="179.6" y="120.2">R26</text>
<text x="179.6" y="124">33</text>
<text x="236.8" y="122.1">470Ω@100MHz</text>
<text x="77.2" y="130.9">R29</text>
<text x="92.5" y="131.8">R28</text>
<text x="114.1" y="131.4">R27</text>
<text x="77.2" y="132.7">2k</text>
<text x="92.5" y="133.7">2k</text>
<text x="114.1" y="135.1">100k</text>
<text x="141.4" y="133.7">C31</text>
<text x="141.4" y="135.5">2.2uF</text>
<text x="149.6" y="133.4">C30</text>
<text x="149.6" y="135.3">100nF</text>
<text x="172.6" y="132.3">C26</text>
<text x="172.6" y="134.2">22uF</text>
<text x="180.9" y="132.7">C27</text>
<text x="180.9" y="134.6">100nF</text>
<text x="107.2" y="142.2">C32</text>
<text x="107.2" y="144.1">100nF</text>
<text x="151.8" y="146.3">FB3</text>
<text x="145.9" y="151.5">470Ω@100MHz</text>
<text x="162.8" y="156.9">C28</text>
<text x="162.8" y="158.8">22uF</text>
<text x="171.6" y="158.5">C29</text>
<text x="171.6" y="160.4">100nF</text>
</g>
<g font-size="1.7" fill="#800000">
<text x="73.9" y="74.9">GND</text>
<text x="171" y="77.1">GND</text>
<text x="115" y="81.4">GND</text>
<text x="169.5" y="85.7">ETH_RXEN</text>
<text x="186.8" y="84.6">GND</text>
<text x="180" y="93.1">ETH_TXEN</text>
<text x="223.6" y="92.4">TX_N</text>
<text x="223.7" y="94.2">RX_P</text>
<text x="223.8" y="90.5">TX_P</text>
<text x="256.1" y="92.4">RJ45_GND</text>
<text x="281.3" y="94.2">VCC</text>
<text x="58.9" y="96.4">GND</text>
<text x="168.2" y="96.8">TX_P</text>
<text x="168.2" y="98.7">RX_P</text>
<text x="223.5" y="99.8">RX_N</text>
<text x="224.6" y="97.9">RCT</text>
<text x="224.7" y="96.1">TCT</text>
<text x="254.6" y="99.8">ETH_LED</text>
<text x="256.1" y="96.1">PHY_LED0</text>
<text x="281.3" y="100">VCC</text>
<text x="31.9" y="106.9">GND</text>
<text x="37.5" y="106.1">ETH_GMDIO</text>
<text x="77.1" y="102.4">ETH_TXCK</text>
<text x="80.8" y="108">ETH_GMDC</text>
<text x="168.1" y="102.4">TX_N</text>
<text x="168.1" y="104.3">RX_N</text>
<text x="187.7" y="103.7">GND</text>
<text x="196.8" y="106.1">ETH_TX1</text>
<text x="52.4" y="111.7">PHY_LED0</text>
<text x="193.5" y="111.5">ETH_TX0</text>
<text x="265.5" y="108.9">RCT</text>
<text x="273.9" y="108.7">TCT</text>
<text x="65.7" y="115.4">ETH_INT</text>
<text x="77.4" y="119.1">ETH_GRXDV</text>
<text x="194.1" y="116.7">ETH_RX1</text>
<text x="248.9" y="119.5">RJ45_GND</text>
<text x="56.3" y="125.1">VCC</text>
<text x="92" y="122.9">ETH_RESET</text>
<text x="194" y="122.1">ETH_RX0</text>
<text x="227.9" y="125.1">GND</text>
<text x="68.9" y="131.6">VCC</text>
<text x="132" y="127.7">1V2</text>
<text x="183.3" y="128.1">VCC</text>
<text x="269.8" y="128.1">GND</text>
<text x="127.6" y="133.3">VCC</text>
<text x="80" y="139.9">VCC</text>
<text x="168.7" y="143.1">GND</text>
<text x="89.7" y="149.8">GND</text>
<text x="135.1" y="148.9">VCC</text>
<text x="142.6" y="145.9">GND</text>
<text x="103.7" y="152">GND</text>
<text x="164.4" y="171.5">GND</text>
</g>
</svg>
